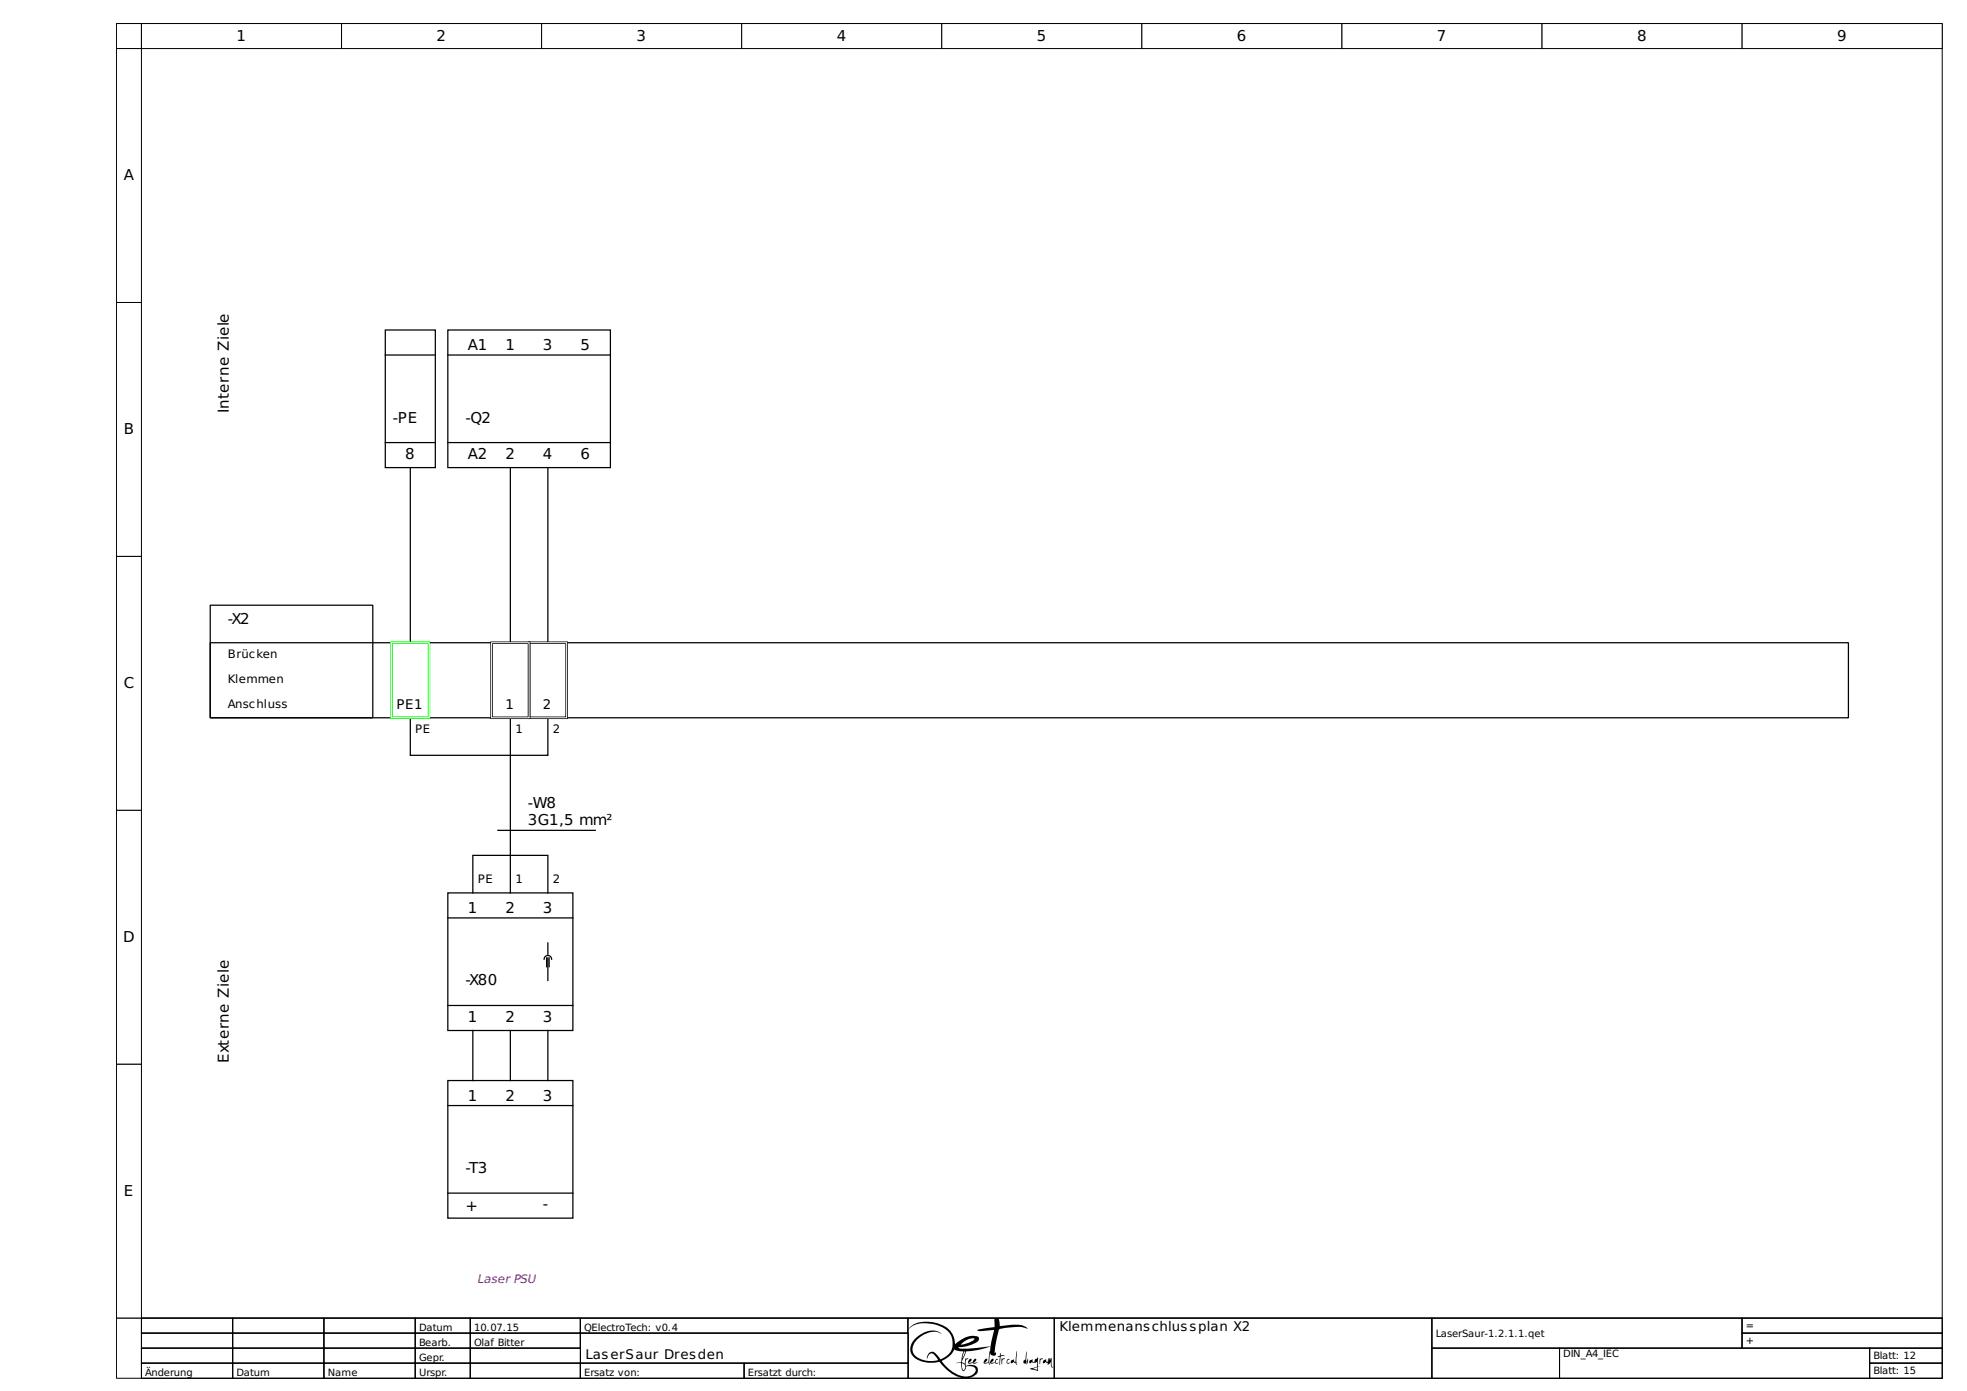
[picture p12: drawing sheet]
<svg xmlns="http://www.w3.org/2000/svg" width="420mm" height="297mm" viewBox="0 0 420 297" stroke-linecap="round" stroke-linejoin="round" font-family="sans-serif">
<path d="M24.9 5h390v276.5h-390z" fill="none" stroke="#000" stroke-width=".21"/>
<g fill="#fff" stroke="#000" stroke-width=".21">
<path d="M24.9 5h5.3v5.4h-5.3z"/>
<path d="M30.2 5h42.8v5.4h-42.8z"/>
<path d="M73 5h42.7v5.4h-42.7z"/>
<path d="M115.7 5h42.7v5.4h-42.7z"/>
<path d="M158.4 5h42.8v5.4h-42.8z"/>
<path d="M201.2 5h42.7v5.4h-42.7z"/>
<path d="M243.9 5h42.7v5.4h-42.7z"/>
<path d="M286.6 5h42.8v5.4h-42.8z"/>
<path d="M329.4 5h42.7v5.4h-42.7z"/>
<path d="M372.1 5h42.8v5.4h-42.8z"/>
<path d="M24.9 10.4h5.3v54.2h-5.3z"/>
<path d="M24.9 64.6h5.3v54.2h-5.3z"/>
<path d="M24.9 118.8h5.3v54.2h-5.3z"/>
<path d="M24.9 173h5.3v54.3h-5.3z"/>
<path d="M24.9 227.3h5.3v54.2h-5.3z"/>
<path d="M24.9 281.5h390v12.8h-390z"/>
<path d="M30.2 281.5h19.5v3.2h-19.5z"/>
</g>
<path d="M30.2 281.5h19.5v3.2h-19.5z" fill="none" stroke="#000" stroke-width=".21"/>
<path d="M49.7 281.5h19.5v3.2h-19.5z" fill="#fff" stroke="#000" stroke-width=".21"/>
<path d="M49.7 281.5h19.5v3.2h-19.5z" fill="none" stroke="#000" stroke-width=".21"/>
<path d="M69.2 281.5h19.5v3.2h-19.5z" fill="#fff" stroke="#000" stroke-width=".21"/>
<path d="M69.2 281.5h19.5v3.2h-19.5z" fill="none" stroke="#000" stroke-width=".21"/>
<path d="M88.7 281.5h11.8v3.2h-11.8z" fill="#fff" stroke="#000" stroke-width=".21"/>
<path d="M88.7 281.5h11.8v3.2h-11.8z" fill="none" stroke="#000" stroke-width=".21"/>
<path d="M100.5 281.5h23.5v3.2h-23.5z" fill="#fff" stroke="#000" stroke-width=".21"/>
<path d="M100.5 281.5h23.5v3.2h-23.5z" fill="none" stroke="#000" stroke-width=".21"/>
<path d="M124 281.5h70v3.2h-70z" fill="#fff" stroke="#000" stroke-width=".21"/>
<path d="M124 281.5h70v3.2h-70z" fill="none" stroke="#000" stroke-width=".21"/>
<path d="M194 281.5h31.2v12.8h-31.2z" fill="#fff" stroke="#000" stroke-width=".21"/>
<g fill="#000">
<path d="M207 290.3l.4-.2a.61 .61 0 0 1-.5 .9 .87 .87 0 0 0 1.2-.7l.4-.1a.76 .76 0 0 1-.6 .8l.9-.1-.7 .3-.4-.2-.8 .2-.1-.3zM211.8 290.3l.4-.1a.73 .73 0 0 1-.6 .8l.9-.1 .1-.4a.38 .38 0 0 1 .5-.3v.2h-.2l-.2 .2v.4h.6a.57 .57 0 0 1-.9 0l-.1 .1a.53 .53 0 0 1-.8-.1zM213.6 288.9l.2 .5 .5-.1 .3 .3h-.7a1.89 1.89 0 0 0-.3 1.7l-.1 .2 .1-1.8h-.5l.5-.2zM214 290l.1 .2 .3-.1 .2 .1a.69 .69 0 0 0-.5 1l-.1 .1zM215.2 290.3l.2-.1 .2 .1a.42 .42 0 0 0-.4 .3 .42 .42 0 0 0 .1 .4l.5-.1a.44 .44 0 0 1-.6 .3 .44 .44 0 0 1-.1-.7zM217.2 288.6l-.1 1.9 .1 .9-.7-.6-.4 .3-.2-.2v-.3l.6-.4 .1 .4 .3 .3zM219.3 288.6l-.1 2.1 .4-.6v.9l-.1 .2-.1-.6-.1 .8-.4-.3a.41 .41 0 0 1-.3-.4 .41 .41 0 0 1 .4-.4zM222.2 290v.2l.3-.1 .3 .1-.5 .2-.2 .9zM223 290.4l.4-.2 .1 .5 .3 .2 .1-.8 .1 .7 .2-.8 .1 .5 .3-.5 .1 1.7 .1 .2 .3-.1-.5 .2-.2-1.2-.2 .4-.1-.1-.2 .3-.1-.3-.5-.3-.5 .3v-.5z"/>
<path d="M207 290.3l-.2 .8 .3 .1 .6-.2a.83 .83 0 0 0 1.2-.1l-.8 .1-.1-.1a.53 .53 0 0 0 .4-.8l-.3 .2a.88 .88 0 0 1-1.2 .7l.6-.6-.1-.3zM207 290.3l.2-.1h.3l-.1 .4-.5 .3 .2 .1 .6-.1 .5-.7h.3a.62 .62 0 0 1-.5 .7l.1 .1 .7-.1-.7 .3-.3-.2-.9 .2-.1-.3z"/>
<path d="M211.8 290.3l-.3 .7a.87 .87 0 0 0 1 0l.4 .2 .4-.2h-.6v-.4l.2-.2h.3l-.1-.2a.46 .46 0 0 0-.6 .5v.2l-.9 .1a.66 .66 0 0 0 .5-.9zM211.9 290.2h.3a.76 .76 0 0 1-.6 .8h.2a.65 .65 0 0 0 .9-.6l.3-.2 .2 .1-.3 .1-.2 .6h.6a.49 .49 0 0 1-.8 0l-.2 .1a.53 .53 0 0 1-.8-.1z"/>
<path d="M194.5 283.3l-.5 .7 .8-.8 1.4-.5 1.4-.1 1.4 .1a6.3 6.3 0 0 1 3.7 1.8l.3 .4a3.5 3.5 0 0 1-1.2 4.9l-.9 .5-1.1-1.3a1.08 1.08 0 0 0-1.3-.1 1.08 1.08 0 0 0-.4 1.2 .92 .92 0 0 1 .7-1 .92 .92 0 0 1 1.1 .6l.5 .7a5.1 5.1 0 0 1-5.2-1.2l-.3-.9 .2-1a4.1 4.1 0 0 1 1.9-2.1l1.1-.5 1-.3h.9l1.1 .4-1.2-.6a4.9 4.9 0 0 0-4 1.3 2.72 2.72 0 0 0-.2 4.7 6 6 0 0 0 3.1 .8l1.9-.2 1.6 1.8a5 5 0 0 0 5.2 1.5l.8-.4 .5-.5a1.19 1.19 0 0 0-.1-1.3 1.19 1.19 0 0 0-1.3-.4l-1 .2-.1-1.1 .2-.3 .3-.1-.1-.2-.4 .2-.1-.1-.1 1.1-.6-.3 .9-2.3 2.8-.4 2.4-.7-.5 3.4-.8 .1 .5-.4 .1-.3-.1-.2-.5 .3-.2 .5v.2l.4 .1 .6-.2 .3 .4h.1l-.2-.7 .2-1.8 .2 .4 .6 .2a.4 .4 0 0 0 .5-.4l-.1-.3-.2 .1v-.7l.9-4.3 1.3-.3 2.9-.3 1.9 .4a1.04 1.04 0 0 0-1-.6l-2.2-.2-2.7 .3-.3-1.6a.53 .53 0 0 0-.7 0 .53 .53 0 0 0-.2 .6v1.2l-3.7 .6 .7 .3 2.9-.3-.7 3.5-5.6 .5a1.33 1.33 0 0 1-1.3-.3l1.4-.1 2.1-.7 .8-.6 .1-.7-.8-.3-1.7 .1-1.5 .8-1.1 .9-.2-1.2a5.5 5.5 0 0 0-5.3-3.6h-1.3l-1.3 .2zM194.5 283.3a6.6 6.6 0 0 1 6.2-.5l1.1 .5a4.5 4.5 0 0 1 2.2 3.8l.2-.2a4.8 4.8 0 0 1 4.7-1.4l.2 .1a1.01 1.01 0 0 1-.9 1.2 7.9 7.9 0 0 1-3.2 .9h-.3l.5 .3h1.4l5-.5 .7-3.5-2.9 .3-.7-.3 3.8-.6-.1-1.6 .2-.3h.5l.3 .2 .2 1.5 2.7-.3a4 4 0 0 1 3.1 .7l.1 .1-1.4-.3h-.8l-3.7 .4a4.9 4.9 0 0 0-.8 2.6l-.3 2.3v.3l.2-.2v.3l-.2 .4a.66 .66 0 0 1-1-.6l-.1 .5a2.81 2.81 0 0 0 .1 2h-.2l-.2-.4-.6 .2-.4-.1v-.2l.2-.5 .5-.3 .1 .2-.1 .3-.5 .4 .8-.1 .5-3.4-2.4 .7-2.8 .4-.9 2.2 .6 .4 .1-1.1 .1 .1 .5-.1v.1l-.5 .3-.1 .8 .2 .4a2.39 2.39 0 0 1 1.9-.1l.5 .5 .1 .5-.1 .6-.5 .5-1.3 .5h-1.9a10.2 10.2 0 0 1-4.4-3.4l-.4 .1a6.8 6.8 0 0 1-3.9-.3l-1-.6-.5-.6-.4-.6-.1-.8a5 5 0 0 1 4-3.8h1.5l1.2 .6a3.3 3.3 0 0 0-3.8 .2 3.6 3.6 0 0 0-2.3 3.8 3.3 3.3 0 0 0 2.3 1.7l1.7 .2 1.4-.3-.8-1-.5-.4-.7 .3-.3 .8-.1-.1a1.2 1.2 0 0 1 1.3-1.3l.8 .6 .8 .9h.2l1-.6 .8-.7 .5-.9 .1-.9a4 4 0 0 0-3.4-4.2l-1.1-.2a5.2 5.2 0 0 0-5 1.2zM205.3 287.1l1.4-1.1 1-.2 .5 .1a4.8 4.8 0 0 1-2.9 1.2zM205.3 287.1h.4l1.3-.4 1.2-.8-.5-.1-1 .2zM201.1 290.6a5.3 5.3 0 0 0 2.7-2.3v-.1a2.42 2.42 0 0 0 1.8 .4h.2l-.5 2.3h-.8l-.3 .3 .6-.2h.5a1.65 1.65 0 0 0 .5 1.8l.3-.3 .2-.4a.98 .98 0 0 1 1.4-.3 .9 .9 0 0 1 .7 .8 .9 .9 0 0 1-.6 .9l-.4 .3a5.4 5.4 0 0 1-5.5-2.2zM201.1 290.6a8.4 8.4 0 0 0 3.8 3.1 2.57 2.57 0 0 0 3.5-1 1.39 1.39 0 0 0-1.9-.9l-.4 .7-.4 .3-.3-.5-.1-1.3h-.5l-.6 .2a1.05 1.05 0 0 1 1.1-.3l.5-2.3-1.2-.1-.8-.3a4 4 0 0 1-2.4 2.3zM206 288.6h.2l-.1 .2-.5 1.3zM206 288.6l-.4 1.5 .5-1.3 .1-.2zM205.5 291.1l.6 .4 .1 .5a.39 .39 0 0 1-.1 .4 .39 .39 0 0 1-.5 .1zM205.5 291.1a1.36 1.36 0 0 0 .4 1.5l.3-.7a.84 .84 0 0 0-.7-.8z"/>
<path d="M194.5 283.3l-.5 .6 .1-.1a5.9 5.9 0 0 1 5.6-1 4.2 4.2 0 0 1 3.8 4.3 3.4 3.4 0 0 1-2.7 3.1l-1-1.2a1.06 1.06 0 0 0-1.3-.1 1.06 1.06 0 0 0-.4 1.2 .92 .92 0 0 1 .7-1 .92 .92 0 0 1 1.1 .6 .69 .69 0 0 1 .4 .8 5.3 5.3 0 0 1-5.1-1.3 2.77 2.77 0 0 1 1.2-3.6 4 4 0 0 1 4.7-.8 3.4 3.4 0 0 0-4.4 .1 3.5 3.5 0 0 0-2 4.2 5 5 0 0 0 4.9 1.9l1.1-.2a7.9 7.9 0 0 0 5.7 3.5 2.66 2.66 0 0 0 2.5-1.4 1.2 1.2 0 0 0-1.5-1.4l-1 .2-.1-.2v-1l.5-.3v-.1h-.6l-.1 1.1-.6-.3 .9-2.3 2.8-.4 2.4-.7-.1 1a1.4 1.4 0 0 0-.3 1.3l-.1 1.1-.8 .1 .5-.4 .1-.3-.2-.2-.4 .3-.2 .7 .4 .1 .6-.2 .2 .4h.2a3.5 3.5 0 0 1 0-2.5 .65 .65 0 0 0 .5 .6 .65 .65 0 0 0 .8-.4v-.3l-.3 .2v-.2v-.9l.9-4a10.9 10.9 0 0 1 6.1-.2 3.7 3.7 0 0 0-3.2-.8l-2.7 .3-.2-1.3a.52 .52 0 0 0-.6-.4 .52 .52 0 0 0-.4 .7v1.2l-3.7 .6 .7 .3 2.9-.3-.7 3.5a24.3 24.3 0 0 1-6.6 .5l-.3-.3h.3a7.1 7.1 0 0 0 4-1.4l.1-.5-.2-.3a5 5 0 0 0-4.9 1.6 4.6 4.6 0 0 0-3.8-4.5 6.4 6.4 0 0 0-5.7 .7zM205.4 287a2.7 2.7 0 0 1 2.8-1.1 4.8 4.8 0 0 1-3 1.2zM201.1 290.6a4.9 4.9 0 0 0 2.7-2.4l.8 .3 1.2 .1-.5 2.3h-.8l-.3 .3 .6-.2h.5a1.66 1.66 0 0 0 .5 1.8l.3-.3 .3-.7a1.77 1.77 0 0 1 2 .6 1.9 1.9 0 0 1-2.4 1.5 7.7 7.7 0 0 1-4.9-3.3zM205.9 288.7l.3-.1-.6 1.5zM205.5 291.1a.77 .77 0 0 1 .7 .7 .77 .77 0 0 1-.5 .8l-.2-.6z"/>
<path d="M213.6 288.9v.6l-.5 .2h.5l-.1 1.5 .1 .3 .2-1.8 .8-.1-.3-.3-.6 .1zM213.6 288.9l.1 .5 .6-.1 .3 .3a.59 .59 0 0 0-.9 .3l-.1 1.6v-1.8h-.5l.5-.2z"/>
<path d="M214 290v1.3l.1-.9 .5-.3h-.2l-.3 .1zM214 290l.1 .2 .3-.1h.2a.72 .72 0 0 0-.5 1l-.1 .2z"/>
<path d="M215.1 290.3l-.1 .7 .5 .2 .3-.3-.5 .1-.2-.1 .2-.5h.3v-.2zM215.2 290.3l.4-.1v.2h-.3l-.2 .5 .2 .1 .5-.1-.3 .3-.5-.2z"/>
<path d="M217.2 288.6l-.3 2.3a.44 .44 0 0 1-.4-.7l-.1 .2a.36 .36 0 0 0-.5 .3 .36 .36 0 0 0 .3 .4l.3-.3 .4 .3 .2 .3h.2l-.2-.4 .1-.1-.1-.2zM217.2 288.6l-.1 2.1 .1 .2-.1 .1 .2 .4-.8-.6-.3 .3a.38 .38 0 0 1-.3-.5 .38 .38 0 0 1 .5-.2l.1-.2 .1 .6 .3 .1z"/>
<path d="M219.3 288.6l-.2 1.2a.55 .55 0 0 1-.5 .8v.5h.4l.3 .3 .1-.8 .1 .6 .1-1.1-.4 .6zM219.3 288.6l-.1 2.1 .4-.6v.8l-.1 .3-.1-.6-.1 .8-.2-.2a.45 .45 0 0 1-.5-.5 .45 .45 0 0 1 .4-.4z"/>
<path d="M220 290.5l-.2 .4 .2 .2 .4-.3 .4 .2 .7-.2v1.1l-1.4 .3v.1l1.6 .5v-.9l.5-.2-.5 .1v-1.9h-.1l-.1 .3h-.4l-.1 .7-.4-.1-.1-.6zM220 290.5l.5-.3 .1 .6 .3 .1a.63 .63 0 0 1 .6-.7l.2-.3v1.9l.5-.1-.5 .2v.9l-1.7-.5 1.5-.4v-1.1l-.7 .2-.4-.2-.4 .3-.2-.2zM220.6 292.3l.9-.3v.5zM220.6 292.3l.9 .2v-.5z"/>
<path d="M220.1 290.4l-.2 .2v.5l.5-.3 .4 .2 .7-.2v1.1l-1.5 .4 1.7 .5v-.9l.4-.2-.4 .1v-1.9l-.2 .3a.64 .64 0 0 0-.6 .7l-.3-.1-.1-.6zM220.6 292.3l.9-.3v.5z"/>
<path d="M222.2 290l-.1 1.3 .2-.9 .5-.2-.3-.1-.3 .1zM222.2 290v.2l.3-.1 .3 .1-.5 .2-.2 .9z"/>
<path d="M223 290.4l-.2 .5 .1 .2 .5-.3 .4 .3v.4l.3-.4 .1 .1 .2-.4 .2 1.2 .5-.2-.3 .1-.1-.2-.1-1.7-.3 .5-.1-.5-.2 .8-.1-.8-.1 .9a.49 .49 0 0 1-.4-.7zM223 290.4l.4-.2 .1 .6 .3 .1 .1-.9 .1 .8 .2-.8 .1 .5 .3-.5 .1 1.7 .1 .2 .3-.1-.5 .2-.2-1.2-.2 .4-.1-.1-.3 .4v-.4l-.4-.3-.5 .3-.1-.2z"/>
</g>
<path d="M194 281.5h31.2v12.8h-31.2z" fill="none" stroke="#000" stroke-width=".21"/>
<path d="M225.2 281.5h80.7v12.8h-80.7z" fill="#fff" stroke="#000" stroke-width=".21"/>
<path d="M225.2 281.5h80.7v12.8h-80.7z" fill="none" stroke="#000" stroke-width=".21"/>
<path d="M305.9 281.5h66.2v6.4h-66.2z" fill="#fff" stroke="#000" stroke-width=".21"/>
<path d="M305.9 281.5h66.2v6.4h-66.2z" fill="none" stroke="#000" stroke-width=".21"/>
<path d="M372.1 281.5h42.8v3.2h-42.8z" fill="#fff" stroke="#000" stroke-width=".21"/>
<path d="M372.1 281.5h42.8v3.2h-42.8z" fill="none" stroke="#000" stroke-width=".21"/>
<path d="M30.2 284.7h19.5v3.2h-19.5z" fill="#fff" stroke="#000" stroke-width=".21"/>
<path d="M30.2 284.7h19.5v3.2h-19.5z" fill="none" stroke="#000" stroke-width=".21"/>
<path d="M49.7 284.7h19.5v3.2h-19.5z" fill="#fff" stroke="#000" stroke-width=".21"/>
<path d="M49.7 284.7h19.5v3.2h-19.5z" fill="none" stroke="#000" stroke-width=".21"/>
<path d="M69.2 284.7h19.5v3.2h-19.5z" fill="#fff" stroke="#000" stroke-width=".21"/>
<path d="M69.2 284.7h19.5v3.2h-19.5z" fill="none" stroke="#000" stroke-width=".21"/>
<path d="M88.7 284.7h11.8v3.2h-11.8z" fill="#fff" stroke="#000" stroke-width=".21"/>
<path d="M88.7 284.7h11.8v3.2h-11.8z" fill="none" stroke="#000" stroke-width=".21"/>
<path d="M100.5 284.7h23.5v3.2h-23.5z" fill="#fff" stroke="#000" stroke-width=".21"/>
<path d="M100.5 284.7h23.5v3.2h-23.5z" fill="none" stroke="#000" stroke-width=".21"/>
<path d="M124 284.7h70v6.4h-70z" fill="#fff" stroke="#000" stroke-width=".21"/>
<path d="M124 284.7h70v6.4h-70z" fill="none" stroke="#000" stroke-width=".21"/>
<path d="M372.1 284.7h42.8v3.2h-42.8z" fill="#fff" stroke="#000" stroke-width=".21"/>
<path d="M372.1 284.7h42.8v3.2h-42.8z" fill="none" stroke="#000" stroke-width=".21"/>
<path d="M30.2 287.9h19.5v3.2h-19.5z" fill="#fff" stroke="#000" stroke-width=".21"/>
<path d="M30.2 287.9h19.5v3.2h-19.5z" fill="none" stroke="#000" stroke-width=".21"/>
<path d="M49.7 287.9h19.5v3.2h-19.5z" fill="#fff" stroke="#000" stroke-width=".21"/>
<path d="M49.7 287.9h19.5v3.2h-19.5z" fill="none" stroke="#000" stroke-width=".21"/>
<path d="M69.2 287.9h19.5v3.2h-19.5z" fill="#fff" stroke="#000" stroke-width=".21"/>
<path d="M69.2 287.9h19.5v3.2h-19.5z" fill="none" stroke="#000" stroke-width=".21"/>
<path d="M88.7 287.9h11.8v3.2h-11.8z" fill="#fff" stroke="#000" stroke-width=".21"/>
<path d="M88.7 287.9h11.8v3.2h-11.8z" fill="none" stroke="#000" stroke-width=".21"/>
<path d="M100.5 287.9h23.5v3.2h-23.5z" fill="#fff" stroke="#000" stroke-width=".21"/>
<path d="M100.5 287.9h23.5v3.2h-23.5z" fill="none" stroke="#000" stroke-width=".21"/>
<path d="M305.9 287.9h27.2v6.4h-27.2z" fill="#fff" stroke="#000" stroke-width=".21"/>
<path d="M305.9 287.9h27.2v6.4h-27.2z" fill="none" stroke="#000" stroke-width=".21"/>
<path d="M333.1 287.9h66.3v6.4h-66.3z" fill="#fff" stroke="#000" stroke-width=".21"/>
<path d="M333.1 287.9h66.3v6.4h-66.3z" fill="none" stroke="#000" stroke-width=".21"/>
<path d="M399.4 287.9h15.5v3.2h-15.5z" fill="#fff" stroke="#000" stroke-width=".21"/>
<path d="M399.4 287.9h15.5v3.2h-15.5z" fill="none" stroke="#000" stroke-width=".21"/>
<path d="M30.2 291.1h19.5v3.2h-19.5z" fill="#fff" stroke="#000" stroke-width=".21"/>
<path d="M30.2 291.1h19.5v3.2h-19.5z" fill="none" stroke="#000" stroke-width=".21"/>
<path d="M49.7 291.1h19.5v3.2h-19.5z" fill="#fff" stroke="#000" stroke-width=".21"/>
<path d="M49.7 291.1h19.5v3.2h-19.5z" fill="none" stroke="#000" stroke-width=".21"/>
<path d="M69.2 291.1h19.5v3.2h-19.5z" fill="#fff" stroke="#000" stroke-width=".21"/>
<path d="M69.2 291.1h19.5v3.2h-19.5z" fill="none" stroke="#000" stroke-width=".21"/>
<path d="M88.7 291.1h11.8v3.2h-11.8z" fill="#fff" stroke="#000" stroke-width=".21"/>
<path d="M88.7 291.1h11.8v3.2h-11.8z" fill="none" stroke="#000" stroke-width=".21"/>
<path d="M100.5 291.1h23.5v3.2h-23.5z" fill="#fff" stroke="#000" stroke-width=".21"/>
<path d="M100.5 291.1h23.5v3.2h-23.5z" fill="none" stroke="#000" stroke-width=".21"/>
<path d="M124 291.1h35v3.2h-35z" fill="#fff" stroke="#000" stroke-width=".21"/>
<path d="M124 291.1h35v3.2h-35z" fill="none" stroke="#000" stroke-width=".21"/>
<path d="M159 291.1h35v3.2h-35z" fill="#fff" stroke="#000" stroke-width=".21"/>
<path d="M159 291.1h35v3.2h-35z" fill="none" stroke="#000" stroke-width=".21"/>
<path d="M399.4 291.1h15.5v3.2h-15.5z" fill="#fff" stroke="#000" stroke-width=".21"/>
<path d="M399.4 291.1h15.5v3.2h-15.5z" fill="none" stroke="#000" stroke-width=".21"/>
<g fill="none" stroke="#000" stroke-width=".27">
<path d="M82.3 70.5h10.7v29.4h-10.7zM82.3 75.8h10.7M95.7 70.5h34.7v29.4h-34.7zM95.7 75.8h34.7M82.3 94.5h10.7M87.6 99.9v37.4M95.7 94.5h34.7M109 99.9v37.4M117 99.9v37.4M44.9 137.3h349.9v16h-349.9zM44.9 129.2h34.7v24.1h-34.7zM87.6 153.3v8h29.4v-8"/>
<path d="M109 153.3v37.4M106.4 177.3h20.8M95.7 190.7h26.7v29.4h-26.7zM95.7 196h26.7M101 190.7v-8h16v8M95.7 214.7h26.7M116.2 204.8a.8 .8 0 0 1 .8-.8 .8 .8 0 0 1 .8 .8M116.8 204.6v1.8M117 201.4v2.4M117 204.6v4.8M117.3 204.6v1.8M95.7 230.7h26.7v29.4h-26.7z"/>
<path d="M95.7 236.1h26.7M101 220.1v10.6M109 220.1v10.6M117 220.1v10.6M95.7 254.8h26.7"/>
</g>
<path d="M83.6 137.3h8.1v16h-8.1z" fill="none" stroke="#0f0" stroke-width=".53"/>
<path d="M83.6 137.3h8.1v16h-8.1zM105 137.3h8v16h-8zM113 137.3h8v16h-8z" fill="none" stroke="#fff" stroke-width=".21"/>
<path d="M105 137.3h8v16h-8zM113 137.3h8v16h-8z" fill="none" stroke="#000" stroke-width=".53"/>
<g font-size="3.2">
<text x="50.5" y="8.8">1</text>
<text x="93.3" y="8.8">2</text>
<text x="136" y="8.8">3</text>
<text x="178.7" y="8.8">4</text>
<text x="221.5" y="8.8">5</text>
<text x="264.2" y="8.8">6</text>
<text x="306.9" y="8.8">7</text>
<text x="349.7" y="8.8">8</text>
<text x="392.4" y="8.8">9</text>
<text x="26.5" y="38.4">A</text>
<text x="99.9" y="74.7">A1</text>
<text x="107.9" y="74.7">1</text>
<text x="116" y="74.7">3</text>
<text x="124" y="74.7">5</text>
<text x="48.9" y="88.1" transform="rotate(-90 48.9 88.1)">Interne Ziele</text>
<text x="26.5" y="92.7">B</text>
<text x="83.9" y="90.2">-PE</text>
<text x="99.4" y="90.2">-Q2</text>
<text x="86.6" y="98">8</text>
<text x="99.9" y="98">A2</text>
<text x="107.9" y="98">2</text>
<text x="116" y="98">4</text>
<text x="124" y="98">6</text>
<text x="48.6" y="133.2">-X2</text>
<text x="26.5" y="146.9">C</text>
<text x="112.8" y="172.5">-W8</text>
<text x="112.8" y="176.3">3G1,5 mm²</text>
<text x="99.9" y="194.9">1</text>
<text x="107.9" y="194.9">2</text>
<text x="116" y="194.9">3</text>
<text x="26.3" y="201.1">D</text>
<text x="99.4" y="210.4">-X80</text>
<text x="99.9" y="218.2">1</text>
<text x="107.9" y="218.2">2</text>
<text x="116" y="218.2">3</text>
<text x="48.9" y="227" transform="rotate(-90 48.9 227)">Externe Ziele</text>
<text x="99.9" y="235">1</text>
<text x="107.9" y="235">2</text>
<text x="116" y="235">3</text>
<text x="99.4" y="250.5">-T3</text>
<text x="26.5" y="255.3">E</text>
<text x="99.4" y="258.5">+</text>
<text x="116" y="258.3">-</text>
</g>
<g font-size="2.9">
<text x="84.7" y="151.4">PE1</text>
<text x="107.9" y="151.4">1</text>
<text x="116" y="151.4">2</text>
<text x="226.3" y="284.2">Klemmenanschlussplan X2</text>
<text x="125" y="290.3">LaserSaur Dresden</text>
</g>
<g font-size="2.5">
<text x="48.6" y="140.5">Brücken</text>
<text x="48.6" y="145.8">Klemmen</text>
<text x="48.6" y="151.1">Anschluss</text>
<text x="88.7" y="156.5">PE</text>
<text x="110.1" y="156.5">1</text>
<text x="118.1" y="156.5">2</text>
<text x="102.1" y="188.5">PE</text>
<text x="110.1" y="188.5">1</text>
<text x="118.1" y="188.5">2</text>
</g>
<text font-size="2.5" fill="#800080" x="102.1" y="274">Laser PSU</text>
<g font-size="2.1">
<text x="89.5" y="284.2">Datum</text>
<text x="89.5" y="287.4">Bearb.</text>
<text x="101.3" y="284.2">10.07.15</text>
<text x="101.3" y="287.4">Olaf Bitter</text>
<text x="124.8" y="284.2">QElectroTech: v0.4</text>
<text x="306.7" y="285.5">LaserSaur-1.2.1.1.qet</text>
<text x="372.9" y="283.9">=</text>
<text x="372.9" y="287.1">+</text>
<text x="31" y="293.8">Änderung</text>
<text x="50.5" y="293.8">Datum</text>
<text x="70" y="293.8">Name</text>
<text x="89.5" y="290.6">Gepr.</text>
<text x="89.5" y="293.8">Urspr.</text>
<text x="124.8" y="293.8">Ersatz von:</text>
<text x="159.8" y="293.8">Ersatzt durch:</text>
<text x="333.9" y="289.8">DIN_A4_IEC</text>
<text x="400.2" y="290.3">Blatt: 12</text>
<text x="400.2" y="293.5">Blatt: 15</text>
</g>
</svg>
